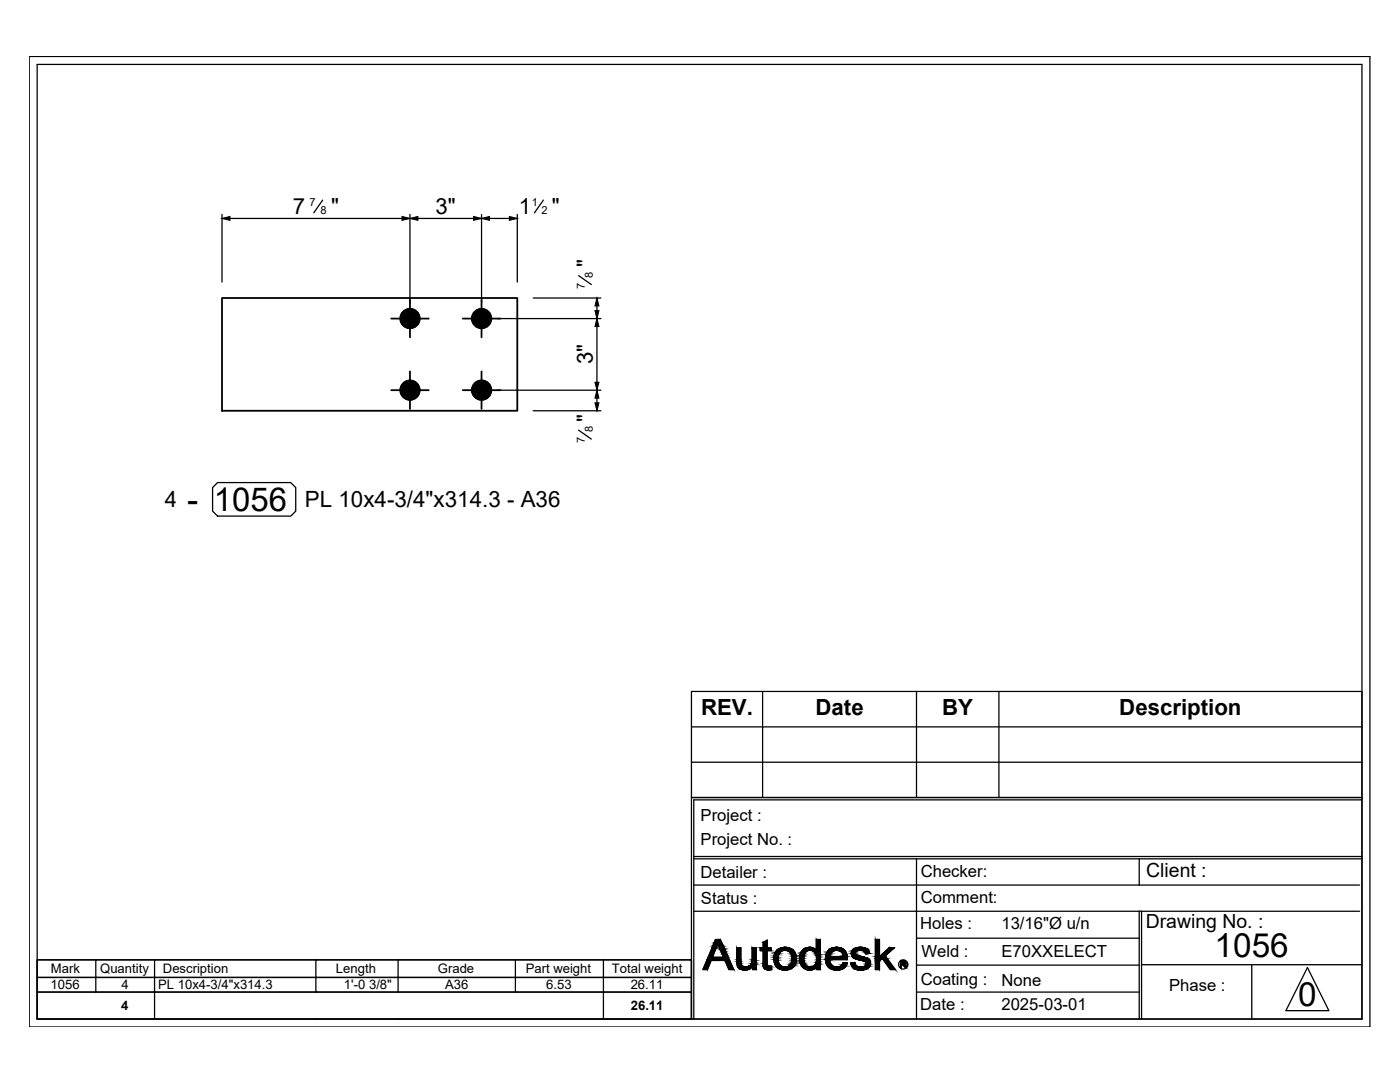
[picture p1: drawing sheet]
<svg xmlns="http://www.w3.org/2000/svg" width="279mm" height="216mm" viewBox="0 0 279 216" stroke-linecap="round" stroke-linejoin="round" font-family="sans-serif">
<g fill="none" stroke="#000" stroke-width=".36">
<path d="M44.3 59.5h58.9v22.5h-58.9zM81.8 59.8v7.5M96.1 59.8v7.5M78.1 77.9h7.5M78.1 63.6h7.5M81.8 74.1v7.5M92.4 77.9h7.5M92.4 63.6h7.5M96.1 74.1v7.5"/>
<circle cx="81.8" cy="63.6" r="1.94"/>
<circle cx="81.8" cy="77.8" r="1.94"/>
<circle cx="96.1" cy="77.8" r="1.94"/>
<circle cx="96.1" cy="63.6" r="1.94"/>
</g>
<g fill="#000" stroke="#000" stroke-width=".2">
<path d="M44.3 43.6l1.6-.4v.8zM81.8 43.6l1.6-.4v.8zM80.2 43.2l1.6 .4-1.6 .4zM96.1 43.6l1.6-.4v.8zM94.5 43.2l1.6 .4-1.6 .4zM101.6 43.2l1.6 .4-1.6 .4zM119.1 59.5l.4 1.6h-.8zM118.7 76.3h.8l-.4 1.6zM118.7 62h.8l-.4 1.6zM119.1 77.9l.4 1.5h-.8zM119.1 63.6l.4 1.6h-.8zM118.7 80.4h.8l-.4 1.6z"/>
<path d="M143.7 187.5l.1 .1h-.2zM147.3 193h.2zM148.6 193.6h.1zM152.3 192.9h.2zM152.3 188.1l.8-.5v.5zM153.3 193.5h.3zM153.7 192.8h.2zM155.1 193h.7zM156.5 189h.2zM157.1 189.6h1.2zM160.2 193h.7zM160.6 189.3h1.9z"/>
<path d="M162.3 192.8h.1zM165.3 193h1.7zM165.6 190.9h3.5v.1zM166.9 193.6h.3zM166.9 189h.1zM168.3 192.1h.3zM167.9 189.6h.6zM171.2 191.5h2.3zM171.7 193.6h.3zM171.8 193h1.6zM172.7 190.2h.9zM172.5 189.6h.8z"/>
<path d="M179.9 192.3h.8zM180.4 192.3h.3zM180.1 192.5h.3zM180.3 191.9h.4z"/>
<path d="M79.9 77.5v.4h1.9zM79.9 77.9h1.9l-1.9 .3zM79.9 78.2l.1 .4 1.8-.7z"/>
<path d="M79.9 63.2v.4h1.9zM79.9 63.6h1.9l-1.9 .4zM79.9 64l.1 .3 1.8-.7z"/>
<path d="M80 78.6l.2 .3 1.6-1zM80.2 78.9l1.6-1-1.4 1.3zM81.8 77.9l-1.4 1.3 .3 .3z"/>
<path d="M80 64.3l.2 .4 1.6-1.1zM80.2 64.7l1.6-1.1-1.4 1.3zM81.8 63.6l-1.4 1.3 .3 .3z"/>
<path d="M80.4 76.5l-.2 .3 1.6 1.1zM80.2 76.8l1.6 1.1-1.8-.8zM80 77.1l-.1 .4 1.9 .4z"/>
<path d="M80.4 62.2l-.2 .3 1.6 1.1zM80.2 62.5l1.6 1.1-1.8-.8zM80 62.8l-.1 .4 1.9 .4z"/>
<path d="M81.8 77.9l-1.1 1.6 .4 .1zM81.8 77.9l-.4 1.9-.3-.2zM81.8 77.9l-.4 1.9h.4z"/>
<path d="M81.8 63.6l-1.1 1.6 .4 .1zM81.8 63.6l-.4 1.9-.3-.2zM81.8 63.6l-.4 1.9h.4z"/>
<path d="M81.1 76.1l.7 1.8-.4-1.9zM80.7 76.2l.4-.1 .7 1.8zM80.4 76.5l1.4 1.4-1.1-1.7z"/>
<path d="M81.1 61.8l.7 1.8-.4-1.9zM80.7 62l.4-.2 .7 1.8zM80.4 62.2l1.4 1.4-1.1-1.6z"/>
<path d="M81.8 77.9v1.9h.4zM81.8 77.9l.8 1.7-.4 .2zM81.8 77.9l.8 1.7 .3-.1z"/>
<path d="M81.8 63.6v1.9h.4zM81.8 63.6l.8 1.7-.4 .2zM81.8 63.6l.8 1.7 .3-.1z"/>
<path d="M82.2 76l-.4 1.9 .8-1.8zM81.8 75.9l.4 .1-.4 1.9zM81.4 76l.4 1.9v-2z"/>
<path d="M82.2 61.7l-.4 1.9 .8-1.8zM81.8 61.6l.4 .1-.4 1.9zM81.4 61.7l.4 1.9v-2z"/>
<path d="M81.8 77.9l1.1 1.6 .3-.3zM81.8 77.9l1.6 1-.2 .3zM81.8 77.9l1.6 1 .2-.3z"/>
<path d="M81.8 63.6l1.1 1.6 .3-.3zM81.8 63.6l1.6 1.1-.2 .2zM81.8 63.6l1.6 1.1 .2-.4z"/>
<path d="M83.2 76.5l-1.4 1.4 1.6-1.1zM82.9 76.2l.3 .3-1.4 1.4zM82.6 76.1l-.8 1.8 1.1-1.7z"/>
<path d="M83.2 62.2l-1.4 1.4 1.6-1.1zM82.9 62l.3 .2-1.4 1.4zM82.6 61.8l-.8 1.8 1.1-1.6z"/>
<path d="M81.8 77.9l1.8 .7 .1-.4zM81.8 77.9h1.9v.3z"/>
<path d="M81.8 63.6l1.8 .7 .1-.3zM81.8 63.6h1.9v.4z"/>
<path d="M81.8 77.9h1.9v-.4zM81.8 77.9l1.8-.8 .1 .4zM81.8 77.9l1.8-.8-.2-.3z"/>
<path d="M81.8 63.6h1.9v-.4zM81.8 63.6l1.8-.8 .1 .4zM81.8 63.6l1.8-.8-.2-.3z"/>
<path d="M94.2 77.5v.4h1.9zM94.2 77.9h1.9l-1.9 .3zM94.2 78.2l.1 .4 1.8-.7z"/>
<path d="M94.2 63.2v.4h1.9zM94.2 63.6h1.9l-1.9 .4zM94.2 64l.1 .3 1.8-.7z"/>
<path d="M94.3 78.6l.2 .3 1.6-1zM94.5 78.9l1.6-1-1.4 1.3zM96.1 77.9l-1.4 1.3 .3 .3z"/>
<path d="M94.3 64.3l.2 .4 1.6-1.1zM94.5 64.7l1.6-1.1-1.4 1.3zM96.1 63.6l-1.4 1.3 .3 .3z"/>
<path d="M94.7 76.5l-.2 .3 1.6 1.1zM94.5 76.8l1.6 1.1-1.8-.8zM94.3 77.1l-.1 .4 1.9 .4z"/>
<path d="M94.7 62.2l-.2 .3 1.6 1.1zM94.5 62.5l1.6 1.1-1.8-.8zM94.3 62.8l-.1 .4 1.9 .4z"/>
<path d="M96.1 77.9l-1.1 1.6 .4 .1zM96.1 77.9l-.4 1.9-.3-.2zM96.1 77.9l-.4 1.9h.4z"/>
<path d="M96.1 63.6l-1.1 1.6 .4 .1zM96.1 63.6l-.4 1.9-.3-.2zM96.1 63.6l-.4 1.9h.4z"/>
<path d="M95.4 76.1l.7 1.8-.4-1.9zM95 76.2l.4-.1 .7 1.8zM94.7 76.5l1.4 1.4-1.1-1.7z"/>
<path d="M95.4 61.8l.7 1.8-.4-1.9zM95 62l.4-.2 .7 1.8zM94.7 62.2l1.4 1.4-1.1-1.6z"/>
<path d="M96.1 77.9v1.9h.4zM96.1 77.9l.7 1.7-.3 .2zM96.1 77.9l.7 1.7 .4-.1z"/>
<path d="M96.1 63.6v1.9h.4zM96.1 63.6l.7 1.7-.3 .2zM96.1 63.6l.7 1.7 .4-.1z"/>
<path d="M96.5 76l-.4 1.9 .7-1.8zM96.1 75.9l.4 .1-.4 1.9zM95.7 76l.4 1.9v-2z"/>
<path d="M96.5 61.7l-.4 1.9 .7-1.8zM96.1 61.6l.4 .1-.4 1.9zM95.7 61.7l.4 1.9v-2z"/>
<path d="M96.1 77.9l1.1 1.6 .3-.3zM96.1 77.9l1.6 1-.2 .3zM96.1 77.9l1.6 1 .2-.3z"/>
<path d="M96.1 63.6l1.1 1.6 .3-.3zM96.1 63.6l1.6 1.1-.2 .2zM96.1 63.6l1.6 1.1 .2-.4z"/>
<path d="M97.5 76.5l-1.4 1.4 1.6-1.1zM97.2 76.2l.3 .3-1.4 1.4zM96.8 76.1l-.7 1.8 1.1-1.7z"/>
<path d="M97.5 62.2l-1.4 1.4 1.6-1.1zM97.2 62l.3 .2-1.4 1.4zM96.8 61.8l-.7 1.8 1.1-1.6z"/>
<path d="M96.1 77.9l1.8 .7 .1-.4zM96.1 77.9h1.9v.3z"/>
<path d="M96.1 63.6l1.8 .7 .1-.3zM96.1 63.6h1.9v.4z"/>
<path d="M96.1 77.9h1.9v-.4zM96.1 77.9l1.8-.8 .1 .4zM96.1 77.9l1.8-.8-.2-.3z"/>
<path d="M96.1 63.6h1.9v-.4zM96.1 63.6l1.8-.8 .1 .4zM96.1 63.6l1.8-.8-.2-.3z"/>
<path d="M141 191.7l.2 1.8 .7-1.8zM141 191.7l.2 1.8h-.9z"/>
<path d="M141.3 191l3.4 .7-2.5-.7zM141.3 191l3.4 .7h-3.7z"/>
<path d="M142.1 189.2l.1 1.8 .7-1.8zM142.1 189.2l.1 1.8h-.9z"/>
<path d="M142.2 189l.7 .2 .1-.2zM142.2 189l.7 .2h-.8z"/>
<path d="M142.3 188.7l.7 .3 .1-.3zM142.3 188.7l.7 .3h-.8z"/>
<path d="M142.4 188.4l.7 .3 .1-.3zM142.4 188.4l.7 .3h-.8z"/>
<path d="M142.5 188.1l.7 .3v-.3zM142.5 188.1l.7 .3h-.8z"/>
<path d="M142.8 187.6l.5 .5 .3-.5zM142.8 187.6l.5 .5h-.8z"/>
<path d="M142.8 187.5l.8 .1 .1-.1zM142.8 187.5l.8 .1h-.8z"/>
<path d="M143.6 187.6l.4 .5-.2-.5zM143.6 187.6l.4 .5h-.7z"/>
<path d="M143.3 188.1l.8 .1-.1-.1zM143.3 188.1l.8 .1h-.8z"/>
<path d="M143.3 188.2l.9 .4-.1-.4zM143.3 188.2l.9 .4h-.8z"/>
<path d="M143.4 188.6l.9 .2-.1-.2zM143.4 188.6l.9 .2h-.8z"/>
<path d="M143.5 188.8l.9 .1zM143.5 188.8l.9 .1z"/>
<path d="M143.5 188.9l.9 .1v-.1zM143.5 188.9l.9 .1h-.8z"/>
<path d="M143.6 189l.9 .2-.1-.2zM143.6 189l.9 .2h-.8z"/>
<path d="M143.7 189.2l.9 .3-.1-.3zM143.7 189.2l.9 .3h-.8z"/>
<path d="M143.8 189.5l1 .3-.2-.3zM143.8 189.5l1 .3h-.9z"/>
<path d="M143.9 189.8l1 .3-.1-.3zM143.9 189.8l1 .3h-.9z"/>
<path d="M144 190.1l1.1 .4-.2-.4zM144 190.1l1.1 .4h-.9z"/>
<path d="M144.2 190.5l1.1 .5-.2-.5zM144.2 190.5l1.1 .5h-.9z"/>
<path d="M142.2 191l3.4 .7-.3-.7zM142.2 191l3.4 .7h-.9z"/>
<path d="M144.7 191.7l1.7 1.8-.8-1.8zM144.7 191.7l1.7 1.8h-.9z"/>
<path d="M147 191.9h.9zM147 191.9h.9z"/>
<path d="M147 189.1l.9 2.4v-2.4zM147 189.1l.9 2.4h-.9z"/>
<path d="M147 191.5l.9 .3v-.3zM147 191.5l.9 .3h-.9z"/>
<path d="M147 191.8l.9 .1zM147 191.8l.9 .1z"/>
<path d="M147 191.9l.9 .3v-.3zM147 191.9l.9 .3h-.8z"/>
<path d="M147.1 192.2h.8zM147.1 192.2h.8z"/>
<path d="M147.1 192.2l.8 .2v-.2zM147.1 192.2l.8 .2h-.8z"/>
<path d="M147.1 192.4l.9 .1-.1-.1zM147.1 192.4l.9 .1h-.9z"/>
<path d="M147.1 192.5l.9 .1v-.1zM147.1 192.5l.9 .1h-.9z"/>
<path d="M147.1 192.6l1.1 .2-.2-.2zM147.1 192.6l1.1 .2h-1z"/>
<path d="M147.2 192.8h1zM147.2 192.8h1z"/>
<path d="M147.2 192.8l1.3 .1-.3-.1zM147.2 192.8l1.3 .1h-1.3z"/>
<path d="M147.2 192.9h1.6zM147.2 192.9h1.6z"/>
<path d="M147.3 192.9h1.5zM147.3 192.9h1.5z"/>
<path d="M147.3 192.9h1.5zM147.3 192.9l.2 .1z"/>
<path d="M148.5 193.6h.4zM148.5 193.6h.2z"/>
<path d="M148.3 193.5h.7zM148.3 193.5l.6 .1z"/>
<path d="M148.2 193.5h1zM148.2 193.5h.8z"/>
<path d="M148 193.5h1.3zM148 193.5h1.2z"/>
<path d="M149.4 192.8h.3zM149.4 192.8h.3z"/>
<path d="M147.9 193.4h1.6zM147.9 193.4l1.4 .1z"/>
<path d="M147.8 193.4h1.7zM147.8 193.4h1.7z"/>
<path d="M147.6 193.3l1.9 .1 .2-.1zM147.6 193.3l1.9 .1z"/>
<path d="M149.4 192.8h.4zM149.4 192.8h.4z"/>
<path d="M149.4 192.8h.7zM149.3 192.8h.8z"/>
<path d="M147.5 193.2h2.3zM147.5 193.2l2.2 .1z"/>
<path d="M147.4 193.1l2.4 .1 .2-.1zM147.4 193.1l2.4 .1h-2.3z"/>
<path d="M147.5 193h2.6zM147.3 193h2.8z"/>
<path d="M147.3 193l2.7 .1 .1-.1zM147.3 193l2.7 .1h-2.6z"/>
<path d="M148.9 192.9h1.2zM148.8 192.9h1.3z"/>
<path d="M148.8 192.9h1.3zM147.5 193h2.6z"/>
<path d="M149.1 192.9h1zM148.9 192.9h1.2z"/>
<path d="M149.3 192.8h.9zM149.1 192.9h1z"/>
<path d="M149.3 192.8h.9zM149.3 192.8h.9z"/>
<path d="M150.1 189.1l.8 2.3v-2.3zM150.1 189.1l.8 2.3h-.8z"/>
<path d="M150.1 191.4l.8 .2v-.2zM150.1 191.4l.8 .2h-.8z"/>
<path d="M150.1 191.6l.8 .4v-.4zM150.1 191.6l.8 .4h-.8z"/>
<path d="M150.1 192l.8 .3v-.3zM150.1 192l.8 .3h-.9z"/>
<path d="M150 192.3l.9 .2v-.2zM150 192.3l.9 .2h-1z"/>
<path d="M149.9 192.5l1 .1v-.1zM149.9 192.5l1 .1h-1.2z"/>
<path d="M149.7 192.6l1.2 .2v-.2zM149.4 192.8l.3-.2 1.2 .2z"/>
<path d="M149.4 192.8h1.5zM149.4 192.8h1.5z"/>
<path d="M149.7 192.8h1.2zM149.7 192.8h1.2z"/>
<path d="M149.8 192.8h1.1zM149.8 192.8h1.1z"/>
<path d="M150.1 192.8h.8zM150.1 192.8h.8z"/>
<path d="M150.2 192.8l.7 .7v-.7zM150.2 192.8l.7 .7h-.7z"/>
<path d="M152.3 188.1l.8 1v-1zM152.3 188.1l.8 1h-.8z"/>
<path d="M152.3 189.7l.8 2.5v-2.5zM152.3 189.7l.8 2.5h-.8z"/>
<path d="M152.3 192.2h.8zM152.3 192.2h.8z"/>
<path d="M152.3 192.2l.8 .1v-.1zM152.3 192.2l.8 .1h-.8z"/>
<path d="M152.3 192.3l.8 .3v-.3zM152.3 192.3l.8 .3h-.8z"/>
<path d="M152.3 192.6l.9 .1zM152.3 192.6l.9 .1z"/>
<path d="M152.3 192.7h.9zM152.3 192.7h.9z"/>
<path d="M152.3 192.7l1.1 .1zM152.3 192.7l1.1 .1h-1.1z"/>
<path d="M152.3 192.8h1.2zM152.3 192.8h1.2z"/>
<path d="M152.3 192.8h1.3zM152.3 192.8h1.3z"/>
<path d="M152.3 192.8h1.3zM152.3 192.8l.2 .1z"/>
<path d="M153.2 193.5h.5zM153.2 193.5h.4z"/>
<path d="M153 193.5h.8zM153 193.5h.7z"/>
<path d="M151.7 189.1l2.2 .6v-.6zM151.7 189.1l2.2 .6h-2.2z"/>
<path d="M153.7 192.8h.2zM153.6 192.8h.3z"/>
<path d="M153.6 192.8l.3 .1zM152.5 192.9h1.4z"/>
<path d="M152.5 192.9h1.5zM152.4 192.9h1.6z"/>
<path d="M152.4 192.9l1.6 .2v-.2zM152.4 192.9l1.6 .2h-1.6z"/>
<path d="M152.4 193.1l1.6 .2v-.2zM152.4 193.1l1.6 .2h-1.3z"/>
<path d="M152.7 193.3l1.3 .1zM152.7 193.3l1.3 .1z"/>
<path d="M152.8 193.4l1.2 .1zM152.8 193.4l1.2 .1z"/>
<path d="M152.9 193.5h1.1zM152.9 193.5h.9z"/>
<path d="M154.4 191.1l.9 .2v-.2zM154.4 191.1l.9 .2h-.9z"/>
<path d="M154.4 191.3l.9 .2v-.2zM154.4 191.3l.9 .2h-.9z"/>
<path d="M154.5 191l.8 .1v-.1zM154.5 191l.8 .1h-.9z"/>
<path d="M154.4 191.5l.9 .2v-.2zM154.4 191.5l.9 .2h-.8z"/>
<path d="M154.5 191.7l.8 .1v-.1zM154.5 191.7l.8 .1h-.8z"/>
<path d="M154.5 190.8l.8 .2v-.2zM154.5 190.8l.8 .2h-.8z"/>
<path d="M154.5 191.8l.8 .1v-.1zM154.5 191.8l.8 .1h-.8z"/>
<path d="M154.5 190.6l.8 .2v-.2zM154.5 190.6l.8 .2h-.8z"/>
<path d="M154.5 191.9l.9 .2-.1-.2zM154.5 191.9l.9 .2h-.9z"/>
<path d="M154.5 190.5l.8 .1 .1-.1zM154.5 190.5l.8 .1h-.8z"/>
<path d="M154.5 192.1l.9 .1v-.1zM154.5 192.1l.9 .1h-.8z"/>
<path d="M154.6 192.2l1 .2-.2-.2zM154.6 192.2l1 .2h-1z"/>
<path d="M154.6 190.3l.8 .2 .1-.2zM154.6 190.3l.8 .2h-.9z"/>
<path d="M154.6 190.3h.9zM154.6 190.3h.9z"/>
<path d="M154.6 192.4h1zM154.6 192.4h1z"/>
<path d="M154.7 192.4l1 .1zM154.7 192.4l1 .1z"/>
<path d="M154.7 190.1l.8 .2 .1-.2zM154.7 190.1l.8 .2h-.9z"/>
<path d="M154.7 190h1zM154.7 190l.9 .1z"/>
<path d="M154.7 192.5l1.1 .1zM154.7 192.5l1.1 .1z"/>
<path d="M154.8 192.6l1.1 .2-.1-.2zM154.8 192.6l1.1 .2h-1.1z"/>
<path d="M154.8 189.9l.9 .1 .1-.1zM154.8 189.9l.9 .1h-1z"/>
<path d="M154.8 189.9h1.1zM154.8 189.9h1z"/>
<path d="M154.8 192.8h1.3zM154.8 192.8h1.3z"/>
<path d="M154.9 189.8h1.2zM154.8 189.9h1.1z"/>
<path d="M154.9 192.8l1.3 .1zM154.9 192.8l1.3 .1z"/>
<path d="M154.9 192.9l1.6 .1zM154.9 192.9l1.6 .1z"/>
<path d="M155 189.7h1.3zM155 189.7h1.4z"/>
<path d="M155 189.7l1.1 .1 .2-.1zM155 189.7l1.1 .1h-1.2z"/>
<path d="M155.1 193h1.5zM155.1 193h.7z"/>
<path d="M155 193h1.6zM155 193h1.6z"/>
<path d="M155 189.6h1.6zM155 189.6h1.7z"/>
<path d="M155 189.6h1.6zM155 189.6l1.4 .1z"/>
<path d="M155 193h1.7zM155 193h1.7z"/>
<path d="M155 193h1.7zM155 193h1.6z"/>
<path d="M156.5 189h.5zM156.4 189h.6z"/>
<path d="M156.3 193.6h.7zM156.3 193.6h.5z"/>
<path d="M156.4 189l.7 .1zM156.2 189.1h.9z"/>
<path d="M155.1 189.6h2zM155.1 189.6h1.6z"/>
<path d="M156.3 193.5h.8zM156.3 193.5l.7 .1z"/>
<path d="M156.2 189.1h1.1zM156 189.1h1.3z"/>
<path d="M156 193.5h1.3zM156 193.5h1.1z"/>
<path d="M156 189.1h1.5zM155.9 189.1h1.6z"/>
<path d="M156 193.5h1.4zM156 193.5h1.3z"/>
<path d="M155.9 189.1l1.7 .1zM155.7 189.2h1.9z"/>
<path d="M155.7 193.4h1.9zM155.7 193.4l1.7 .1z"/>
<path d="M155.7 189.2l2 .1zM155.6 189.3h2.1z"/>
<path d="M155.7 193.4h2zM155.7 193.4h1.9z"/>
<path d="M155.6 189.3h2.3zM155.5 189.3h2.4z"/>
<path d="M155.5 193.3l2.2 .1 .2-.1zM155.5 193.3l2.2 .1z"/>
<path d="M155.5 189.3l2.5 .1zM155.3 189.4h2.7z"/>
<path d="M155.4 193.2h2.6zM155.4 193.2l2.5 .1z"/>
<path d="M155.3 189.4l2.9 .1zM155.2 189.5h3z"/>
<path d="M155.2 193.1l2.8 .1 .1-.1zM155.2 193.1l2.8 .1h-2.6z"/>
<path d="M155.2 189.5l3.1 .1-.1-.1zM155.1 189.6l.1-.1 3.1 .1z"/>
<path d="M155.1 193h3.1zM155.1 193l3 .1z"/>
<path d="M155.1 193h3.1zM155.1 193h3.1z"/>
<path d="M155.8 193h2.5zM155.1 193h3.1z"/>
<path d="M155.1 189.6h3.2zM155.1 189.6h3.2z"/>
<path d="M155.1 189.6h3.2zM155.1 189.6h2z"/>
<path d="M157.1 189.6h1.2zM156.7 189.6h1.6z"/>
<path d="M156.7 189.6h1.6zM156.7 189.6h1.6z"/>
<path d="M156.7 189.6h1.6zM156.7 189.6h1.6z"/>
<path d="M156.9 189.6l1.5 .1zM156.9 189.6l1.5 .1z"/>
<path d="M156.7 193h1.6zM156.7 193h1.6z"/>
<path d="M156.7 193h1.6zM156.6 193h1.7z"/>
<path d="M156.6 193h1.7zM155.8 193h2.5z"/>
<path d="M157 192.9h1.4zM156.7 193h1.6z"/>
<path d="M157.2 189.7l1.3 .1zM157.2 189.7l1.3 .1z"/>
<path d="M157.1 192.9h1.3zM157 192.9h1.4z"/>
<path d="M157.3 192.8h1.1zM157.1 192.9h1.3z"/>
<path d="M157.3 189.8l1.2 .1zM157.3 189.8l1.2 .1z"/>
<path d="M157.4 189.9l1.2 .1-.1-.1zM157.4 189.9l1.2 .1h-.9z"/>
<path d="M157.5 192.7l.9 .1 .1-.1zM157.3 192.8l.2-.1 .9 .1z"/>
<path d="M157.6 192.7h1zM157.5 192.7h1z"/>
<path d="M157.7 190h.9zM157.7 190h.9z"/>
<path d="M157.7 190l1 .1zM157.7 190l1 .1z"/>
<path d="M157.8 190.1l1 .2-.1-.2zM157.8 190.1l1 .2h-1z"/>
<path d="M157.7 192.5h1zM157.7 192.5h1z"/>
<path d="M157.7 192.5l.9 .2 .1-.2zM157.7 192.5l.9 .2h-1z"/>
<path d="M157.8 190.3l1 .1zM157.8 190.3l1 .1z"/>
<path d="M157.9 192.3l.8 .2 .1-.2zM157.9 192.3l.8 .2h-1z"/>
<path d="M157.9 190.4l.9 .2v-.2zM157.9 190.4l.9 .2h-.8z"/>
<path d="M157.9 192.2h.9zM157.9 192.2l.9 .1z"/>
<path d="M158 190.6h.8zM158 190.6h.8z"/>
<path d="M158 190.6l.9 .3-.1-.3zM158 190.6l.9 .3h-.8z"/>
<path d="M158 192l.8 .2v-.2zM158 192l.8 .2h-.9z"/>
<path d="M158 191.9h.9zM158 191.9l.8 .1z"/>
<path d="M158.1 191.7l.8 .2v-.2zM158.1 191.7l.8 .2h-.9z"/>
<path d="M158.1 190.9h.8zM158.1 190.9h.8z"/>
<path d="M158.1 190.9l.8 .3v-.3zM158.1 190.9l.8 .3h-.8z"/>
<path d="M158.1 191.3l.8 .1v-.1zM158.1 191.3l.8 .1h-.8z"/>
<path d="M158.1 191.4l.8 .2v-.2zM158.1 191.4l.8 .2h-.8z"/>
<path d="M158.1 191.6l.8 .1v-.1zM158.1 191.6l.8 .1h-.8z"/>
<path d="M158.1 191.2h.8zM158.1 191.2h.8z"/>
<path d="M158.1 191.2h.8zM158.1 191.2l.8 .1z"/>
<path d="M159.6 191.6h.8zM159.6 191.6h.8z"/>
<path d="M159.6 191.9h.9zM159.6 191.9h.9z"/>
<path d="M159.6 191.2l.8 .1zM159.6 191.2l.8 .1z"/>
<path d="M159.6 191.3l.8 .3v-.3zM159.6 191.3l.8 .3h-.8z"/>
<path d="M159.6 190.9l.8 .1v-.1zM159.6 190.9l.8 .1h-.8z"/>
<path d="M159.6 191l.8 .2v-.2zM159.6 191l.8 .2h-.8z"/>
<path d="M159.6 191.6l.9 .3-.1-.3zM159.6 191.6l.9 .3h-.9z"/>
<path d="M159.6 190.7l.8 .2 .1-.2zM159.6 190.7l.8 .2h-.8z"/>
<path d="M159.6 191.9l1 .3-.1-.3zM159.6 191.9l1 .3h-.9z"/>
<path d="M159.6 190.6h.9zM159.6 190.6l.9 .1z"/>
<path d="M159.7 192.2h.9zM159.7 192.2h.9z"/>
<path d="M159.7 190.4l.8 .2 .1-.2zM159.7 190.4l.8 .2h-.9z"/>
<path d="M159.7 192.2l1 .3-.1-.3zM159.7 192.2l1 .3h-.9z"/>
<path d="M159.7 190.3h.9zM159.7 190.3l.9 .1z"/>
<path d="M159.8 190.1h.9zM159.8 190.1h.9z"/>
<path d="M159.8 190.1l.8 .2 .1-.2zM159.8 190.1l.8 .2h-.9z"/>
<path d="M159.8 192.5h.9zM159.8 192.5h.9z"/>
<path d="M159.8 192.5l1.1 .2-.2-.2zM159.8 192.5l1.1 .2h-.9z"/>
<path d="M159.9 190l.8 .1 .1-.1zM159.9 190l.8 .1h-.9z"/>
<path d="M160 192.7h1zM160 192.7h1z"/>
<path d="M159.9 189.9l.9 .1 .2-.1zM159.9 189.9l.9 .1h-.9z"/>
<path d="M160 192.7l1.1 .1zM160 192.7l1.1 .1z"/>
<path d="M160 189.8h1.1zM160 189.8l1 .1h-1.1z"/>
<path d="M160 192.8l1.4 .1-.3-.1zM160 192.8l1.4 .1h-1.3z"/>
<path d="M160.1 189.7l1 .1 .2-.1zM160.1 189.7l1 .1h-1.1z"/>
<path d="M160.1 192.9h1.4zM160.1 192.9h1.4z"/>
<path d="M160.2 192.9l1.5 .1zM160.2 192.9l1.5 .1z"/>
<path d="M160.1 189.6h1.5zM160.1 189.6l1.2 .1z"/>
<path d="M161.5 189h.4zM161.3 189h.6z"/>
<path d="M160.1 189.6h1.5zM160.1 189.6h1.6z"/>
<path d="M160.1 189.6h1.5zM160.1 189.6h1.5z"/>
<path d="M161.3 193.6h.3zM161.3 193.6h.6z"/>
<path d="M160.2 193h1.5zM160.2 193h.7z"/>
<path d="M161.3 189l.7 .1zM161.2 189.1h.8z"/>
<path d="M161.2 189.1h1zM160.9 189.1h1.3z"/>
<path d="M161.3 193.5h.7zM161.3 193.5l.6 .1z"/>
<path d="M161 193.5h1.2zM161 193.5h1z"/>
<path d="M160.9 189.1h1.3zM160.9 189.1h1.3z"/>
<path d="M160.9 189.1l1.6 .2-.3-.2zM160.6 189.3l.3-.2 1.6 .2zM160.6 189.3h1.9z"/>
<path d="M161 193.5h1.2zM161 193.5h1.2z"/>
<path d="M162.3 192.8h.1zM162.2 192.8h.2z"/>
<path d="M162.2 192.8h.3zM162.2 192.8h.3z"/>
<path d="M162.2 192.8h.3zM162.2 192.8h.3z"/>
<path d="M160.7 193.4l1.5 .1 .3-.1zM160.7 193.4l1.5 .1z"/>
<path d="M162.2 192.8l.3 .1zM162.2 192.8l.3 .1z"/>
<path d="M160.6 189.3l2.1 .1-.2-.1zM160.3 189.4l.3-.1 2.1 .1z"/>
<path d="M160.7 193.3h1.8zM160.7 193.3l1.8 .1z"/>
<path d="M162.2 192.9h.5zM162.2 192.9h.5z"/>
<path d="M162.2 192.9h.6zM162.1 192.9h.7z"/>
<path d="M160.5 193.2l2 .1 .2-.1zM160.5 193.2l2 .1h-1.8z"/>
<path d="M160.3 189.4h2.4zM160.3 189.4h2.4z"/>
<path d="M160.3 189.4l2.6 .2-.2-.2zM160.1 189.6l.2-.2 2.6 .2z"/>
<path d="M162.1 192.9h.7zM162.1 192.9h.7z"/>
<path d="M160.4 193.2h2.4zM160.4 193.2h2.3z"/>
<path d="M162.1 192.9h.7zM162.1 192.9h.7z"/>
<path d="M162.1 192.9h.8zM162.1 192.9h.8z"/>
<path d="M160.1 189.6h2.8zM160.1 189.6h1.6z"/>
<path d="M162.1 192.9h.9zM162.1 192.9h.9z"/>
<path d="M160.9 193h2zM160.2 193h2.7z"/>
<path d="M160.2 193l2.6 .2 .1-.2zM160.2 193l2.6 .2h-2.4z"/>
<path d="M161.7 193h1.2zM160.9 193h2z"/>
<path d="M162 192.9h.9zM161.7 193h1.2z"/>
<path d="M162.1 192.9h.8zM162 192.9h.9z"/>
<path d="M162.9 187.5l.8 2.1v-2.1zM162.9 187.5l.8 2.1h-.8z"/>
<path d="M162.9 189.6h.8zM161.7 189.6h2z"/>
<path d="M161.7 189.6h2zM161.7 189.6h2z"/>
<path d="M161.9 189.6l1.8 .1zM161.9 189.6l1.8 .1z"/>
<path d="M162.2 189.7l1.5 .2v-.2zM162.2 189.7l1.5 .2h-1.3z"/>
<path d="M162.4 189.9l1.3 .2v-.2zM162.4 189.9l1.3 .2h-1z"/>
<path d="M162.7 190.1l1 .1v-.1zM162.7 190.1l1 .1z"/>
<path d="M162.7 190.2l1 .2v-.2zM162.7 190.2l1 .2h-.9z"/>
<path d="M162.8 190.4l.9 .3v-.3zM162.8 190.4l.9 .3h-.8z"/>
<path d="M162.9 190.7l.8 .3v-.3zM162.9 190.7l.8 .3h-.7z"/>
<path d="M163 191l.7 .4v-.4zM163 191l.7 .4h-.7z"/>
<path d="M163 191.4l.7 .1v-.1zM163 191.4l.7 .1h-.7z"/>
<path d="M163 191.5l.7 .3v-.3zM163 191.5l.7 .3h-.8z"/>
<path d="M162.9 191.8l.8 .3v-.3zM162.9 191.8l.8 .3h-.8z"/>
<path d="M162.9 192.1l.8 .3v-.3zM162.9 192.1l.8 .3h-.9z"/>
<path d="M162.8 192.4l.9 .2v-.2zM162.8 192.4l.9 .2h-1.1z"/>
<path d="M162.6 192.6h1.1zM162.6 192.6h1.1z"/>
<path d="M162.5 192.6l1.2 .2v-.2zM162.3 192.8l.2-.2 1.2 .2z"/>
<path d="M162.3 192.8h1.4zM162.3 192.8h1.4z"/>
<path d="M162.4 192.8h1.3zM162.4 192.8h1.3z"/>
<path d="M162.4 192.8h1.3zM162.4 192.8h1.3z"/>
<path d="M162.5 192.8h1.2zM162.5 192.8h1.2z"/>
<path d="M162.5 192.8l1.2 .1zM162.5 192.8l1.2 .1z"/>
<path d="M162.5 192.9h1.2zM162.5 192.9h1.2z"/>
<path d="M162.7 192.9h1zM162.7 192.9h1z"/>
<path d="M162.8 192.9h.9zM162.8 192.9h.9z"/>
<path d="M162.8 192.9h.9zM162.8 192.9h.9z"/>
<path d="M162.8 192.9h.9zM162.8 192.9h.9z"/>
<path d="M162.9 192.9h.8zM162.9 192.9h.8z"/>
<path d="M163 192.9l.7 .6v-.6zM163 192.9l.7 .6h-.7z"/>
<path d="M165.3 189.7h1.3zM165.3 189.7h1.3z"/>
<path d="M164.7 191.5l.9 .2v-.2zM164.7 191.5l.9 .2h-.9z"/>
<path d="M164.7 191.7l.9 .1v-.1zM164.7 191.7l.9 .1h-.8z"/>
<path d="M165.6 190.9l3.5 .1zM168.2 191h.9z"/>
<path d="M164.8 190.9l3.4 .1zM164.8 190.9l3.4 .1h-3.5z"/>
<path d="M164.8 191.8l.9 .2-.1-.2zM164.8 191.8l.9 .2h-.9z"/>
<path d="M164.8 190.7l.8 .2v-.2zM164.8 190.7l.8 .2h-.8z"/>
<path d="M164.8 190.7h.8zM164.8 190.7h.8z"/>
<path d="M164.8 192l.9 .1v-.1zM164.8 192l.9 .1h-.9z"/>
<path d="M164.8 192.1l1 .2-.1-.2zM164.8 192.1l1 .2h-.9z"/>
<path d="M164.9 190.5l.7 .2 .1-.2zM164.9 190.5l.7 .2h-.8z"/>
<path d="M164.9 190.4h.8zM164.9 190.4l.8 .1z"/>
<path d="M164.9 192.3h.9zM164.9 192.3h.9z"/>
<path d="M165 190.2l.7 .2 .1-.2zM165 190.2l.7 .2h-.8z"/>
<path d="M164.9 192.3l1.1 .2-.2-.2zM164.9 192.3l1.1 .2h-1z"/>
<path d="M165 190.1h.9zM165 190.1l.8 .1z"/>
<path d="M165 192.5l1 .1zM165 192.5l1 .1z"/>
<path d="M165 192.6h1zM165 192.6h1z"/>
<path d="M165.1 190l.8 .1 .1-.1zM165.1 190l.8 .1h-.9z"/>
<path d="M165 192.6l1.2 .2-.2-.2zM165 192.6l1.2 .2h-1.1z"/>
<path d="M165.1 189.9h1zM165.1 189.9l.9 .1z"/>
<path d="M165.1 189.9h1zM165.1 189.9h1z"/>
<path d="M165.1 192.8h1.2zM165.1 192.8h1.2z"/>
<path d="M165.2 192.8l1.3 .1-.2-.1zM165.2 192.8l1.3 .1h-1.2z"/>
<path d="M165.2 189.8l.9 .1 .2-.1zM165.2 189.8l.9 .1h-1z"/>
<path d="M165.3 192.9l1.5 .1zM165.3 192.9l1.5 .1z"/>
<path d="M165.3 189.7h1.3zM165.3 189.7l1 .1h-1.1z"/>
<path d="M165.3 189.7h1.3zM165.3 189.7h1.3z"/>
<path d="M165.3 189.6h1.6zM165.3 189.6l1.3 .1z"/>
<path d="M165.3 193h1.6zM165.3 193h1.6z"/>
<path d="M165.3 193h1.7zM165.3 193h1.7z"/>
<path d="M165.4 189.6h1.6zM165.3 189.6h1.6z"/>
<path d="M166.9 189h.3zM166.7 189h.5z"/>
<path d="M165.4 189.6h1.7zM165.4 189.6h1.6z"/>
<path d="M166.7 189h.6zM166.6 189h.7z"/>
<path d="M166.6 189l.9 .1zM166.4 189.1h1.1z"/>
<path d="M166.7 193.6h.6zM166.7 193.6h.5z"/>
<path d="M166.5 193.5h1zM166.5 193.5l.8 .1z"/>
<path d="M166.4 189.1h1.2zM166.3 189.1h1.3z"/>
<path d="M166.3 189.1l1.5 .1zM166 189.2h1.8z"/>
<path d="M165.4 189.6h2.3zM165.4 189.6h1.7z"/>
<path d="M166.3 193.5h1.4zM166.3 193.5h1.2z"/>
<path d="M166 189.2h1.9zM166 189.2h1.9z"/>
<path d="M166.2 193.5h1.6zM166.2 193.5h1.5z"/>
<path d="M166 189.2h2zM165.9 189.2h2.1z"/>
<path d="M165.4 189.6h2.5zM165.4 189.6h2.3z"/>
<path d="M166 193.4h1.9zM166 193.4l1.8 .1z"/>
<path d="M165.9 189.2l2.2 .1zM165.8 189.3h2.3z"/>
<path d="M165.8 189.3l2.4 .1zM165.7 189.4h2.5z"/>
<path d="M165.9 193.3h2.2zM165.9 193.3l2 .1z"/>
<path d="M165.8 193.3h2.4zM165.8 193.3h2.3z"/>
<path d="M165.7 189.4l2.6 .1zM165.5 189.5h2.8z"/>
<path d="M164.7 191h4.4zM164.7 191h4.4zM164.7 191h4.4zM164.7 191h4.4z"/>
<path d="M165.5 189.5l3 .1-.2-.1zM165.5 189.5l3 .1h-3.1z"/>
<path d="M165.6 193.2h2.8zM165.6 193.2l2.6 .1z"/>
<path d="M165.6 193.2h2.8zM165.6 193.2h2.8z"/>
<path d="M165.4 189.6h3.1zM165.4 189.6h2.5z"/>
<path d="M165.5 193.1h3zM165.5 193.1l2.9 .1z"/>
<path d="M167.9 189.6h.6zM167.7 189.6h.8z"/>
<path d="M167.7 189.6h.8zM167.1 189.6h1.4z"/>
<path d="M167.1 189.6h1.4zM167 189.6h1.5z"/>
<path d="M167 189.6h1.5zM167 189.6h1.5z"/>
<path d="M167 189.6l1.6 .1zM167 189.6l1.6 .1z"/>
<path d="M167.3 189.7l1.3 .1zM167.3 189.7l1.3 .1z"/>
<path d="M168.3 192.1l.8 .1zM168.3 192.1l.8 .1z"/>
<path d="M167.6 189.8h1.1zM167.6 189.8h1.1z"/>
<path d="M167.1 193h1.5zM167 193h1.6z"/>
<path d="M167 193h1.6zM165.3 193h3.3z"/>
<path d="M165.3 193l3.2 .1 .1-.1zM165.3 193l3.2 .1h-3z"/>
<path d="M167.1 193h1.6zM167.1 193h1.5z"/>
<path d="M167.6 189.8l1.2 .1zM167.6 189.8l1.2 .1z"/>
<path d="M167.4 192.9h1.3zM167.1 193h1.6z"/>
<path d="M167.6 192.8h1.1zM167.4 192.9h1.3z"/>
<path d="M167.9 189.9h.9zM167.9 189.9h.9z"/>
<path d="M167.9 189.9l1 .1zM167.9 189.9l1 .1z"/>
<path d="M167.8 192.7l.9 .1 .1-.1zM167.6 192.8l.2-.1 .9 .1z"/>
<path d="M168 190l.9 .1v-.1zM168 190l.9 .1z"/>
<path d="M167.8 192.7h1.1zM167.8 192.7h1z"/>
<path d="M168.1 190.1l.8 .2v-.2zM168.1 190.1l.8 .2z"/>
<path d="M168.1 190.3l.9 .1-.1-.1zM168.1 190.3l.9 .1h-.8z"/>
<path d="M168 192.5l.9 .2v-.2zM168 192.5l.9 .2h-1.1z"/>
<path d="M168 192.5h1zM168 192.5h.9z"/>
<path d="M168.2 190.4l.8 .1v-.1zM168.2 190.4l.8 .1h-.8z"/>
<path d="M168.2 190.5l.9 .2-.1-.2zM168.2 190.5l.9 .2h-.8z"/>
<path d="M168.2 192.3l.8 .2v-.2zM168.2 192.3l.8 .2h-1z"/>
<path d="M168.3 190.7l.8 .2v-.2zM168.3 190.7l.8 .2h-.8z"/>
<path d="M164.7 191l4.4 .3v-.3zM164.7 191l4.4 .3h-4.4z"/>
<path d="M168.2 192.2l.8 .1 .1-.1zM168.2 192.2l.8 .1h-.8z"/>
<path d="M164.7 191.3l4.4 .1zM164.7 191.3l4.4 .1z"/>
<path d="M164.7 191.4l4.4 .1v-.1zM164.7 191.4l4.4 .1h-4.4z"/>
<path d="M170.5 192.1l.1 .1zM169.8 192.2l.7-.1 .1 .1z"/>
<path d="M169.8 192.2h.8zM169.8 192.2h.8z"/>
<path d="M169.8 192.2l.9 .2-.1-.2zM169.8 192.2l.9 .2h-.9z"/>
<path d="M169.8 192.4l1 .1-.1-.1zM169.8 192.4l1 .1h-.9z"/>
<path d="M169.9 190.2l.8 .1zM169.9 190.2l.8 .1z"/>
<path d="M169.9 190.3l.9 .2-.1-.2zM169.9 190.3l.9 .2h-.9z"/>
<path d="M170 190h.7zM169.9 190h.8z"/>
<path d="M169.9 190l.8 .2v-.2zM169.9 190l.8 .2h-.8z"/>
<path d="M169.9 190.5h1zM169.9 190.5h1z"/>
<path d="M169.9 192.5l.9 .1zM169.9 192.5l.9 .1z"/>
<path d="M169.9 192.6l1 .1-.1-.1zM169.9 192.6l1 .1h-.9z"/>
<path d="M169.9 190.5h1zM169.9 190.5h1z"/>
<path d="M170 190.5l1.1 .1zM170 190.5l1.1 .1z"/>
<path d="M170 192.7l1.1 .1zM170 192.7l1.1 .1z"/>
<path d="M170 189.8l.7 .2 .3-.2zM170 189.8l.7 .2h-.7z"/>
<path d="M170.1 189.7h1zM170.1 189.7h1z"/>
<path d="M170.1 189.7h1zM170.1 189.7l.9 .1z"/>
<path d="M170 192.8l1.2 .1zM170 192.8l1.2 .1z"/>
<path d="M170 190.6l1.5 .1zM170 190.6l1.5 .1h-1.5z"/>
<path d="M170.1 192.9h1.4zM170.1 192.9h1.4z"/>
<path d="M170.1 189.7h1.3zM170.1 189.7h1z"/>
<path d="M170 190.7l1.7 .1zM170 190.7l1.7 .1z"/>
<path d="M170.1 192.9l1.7 .1zM170.1 192.9l1.7 .1z"/>
<path d="M171.6 189h.4zM171.4 189h.6z"/>
<path d="M170.1 189.6h1.6zM170.1 189.6h1.6z"/>
<path d="M170.1 189.6h1.6zM170.1 189.6l1.3 .1z"/>
<path d="M170 190.8h1.8zM170 190.8h1.8z"/>
<path d="M171.7 193.6h.2zM171.8 193.6h.1z"/>
<path d="M170.1 190.8l2.1 .1zM170.1 190.8l2.1 .1h-2.1z"/>
<path d="M171.8 193h1.6zM172.1 193h1.3z"/>
<path d="M170.1 193h3.3zM170.1 193h3.3z"/>
<path d="M171.4 189h.7zM171.2 189h.9z"/>
<path d="M171.2 189l1.2 .1zM171.1 189.1h1.3z"/>
<path d="M171.5 193.6h.6zM171.5 193.6h.5z"/>
<path d="M170.1 190.9l2.4 .1zM170.1 190.9l2.4 .1z"/>
<path d="M171.1 189.1h1.4zM170.9 189.1h1.6z"/>
<path d="M171.2 193.5h1.2zM171.2 193.5l.9 .1z"/>
<path d="M171.1 193.5h1.4zM171.1 193.5h1.3z"/>
<path d="M170.9 189.1l1.8 .1zM170.8 189.2h1.9z"/>
<path d="M170.2 189.6h2.3zM170.2 189.6h1.5z"/>
<path d="M170.2 191h2.4zM170.2 191h2.4z"/>
<path d="M170.2 191l2.6 .1zM170.2 191l2.6 .1z"/>
<path d="M170.8 189.2h2zM170.6 189.2h2.2z"/>
<path d="M170.9 193.4h1.8zM170.9 193.4l1.6 .1z"/>
<path d="M172.7 190.2l.2 .1zM172.8 190.3h.1z"/>
<path d="M170.8 193.4h1.9zM170.8 193.4h1.9z"/>
<path d="M170.6 189.2l2.3 .1zM170.5 189.3h2.4z"/>
<path d="M170.3 191.1h2.6zM170.3 191.1h2.6z"/>
<path d="M170.3 191.1h2.6zM170.3 191.1h2.6z"/>
<path d="M170.5 189.3h2.5zM170.5 189.3h2.5z"/>
<path d="M170.4 191.1l2.8 .1zM170.4 191.1l2.8 .1z"/>
<path d="M170.6 193.3l2.1 .1 .3-.1zM170.6 193.3l2.1 .1z"/>
<path d="M170.5 189.3l2.5 .1zM170.4 189.4h2.6z"/>
<path d="M170.5 193.3h2.5zM170.5 193.3h2.5z"/>
<path d="M170.4 189.4l2.8 .1-.2-.1zM170.3 189.5l.1-.1 2.8 .1z"/>
<path d="M170.5 191.2l2.8 .1zM170.5 191.2l2.8 .1z"/>
<path d="M170.4 193.2h2.8zM170.4 193.2l2.6 .1z"/>
<path d="M170.3 189.5h2.9zM170.3 189.5h2.9z"/>
<path d="M170.2 189.5h3zM170.2 189.5l2.3 .1z"/>
<path d="M170.4 193.2h2.8zM170.4 193.2h2.8z"/>
<path d="M172.5 189.6h.8zM171.7 189.6h1.6z"/>
<path d="M170.7 191.3l2.6 .1zM170.7 191.3l2.6 .1z"/>
<path d="M171.7 189.6h1.6zM171.7 189.6h1.6z"/>
<path d="M171.9 189.6l1.4 .1zM171.9 189.6l1.4 .1z"/>
<path d="M172.2 189.7h1.2zM172.2 189.7h1.2z"/>
<path d="M170.8 191.4l2.7 .1-.2-.1zM170.8 191.4l2.7 .1zM171.2 191.5h2.3z"/>
<path d="M170.2 193l3 .2 .2-.2zM170.2 193l3 .2h-2.8z"/>
<path d="M172.3 189.7l1.1 .1zM172.3 189.7l1.1 .1z"/>
<path d="M172.5 189.8h.9zM172.5 189.8h.9z"/>
<path d="M172.5 189.8l1 .2-.1-.2zM172.5 189.8l1 .2h-.8z"/>
<path d="M170.1 193h3.3zM170.1 193h3.3z"/>
<path d="M172.2 192.9h1.3zM171.8 193h1.6z"/>
<path d="M171.2 191.5h2.3zM171.2 191.5h2.3z"/>
<path d="M172.7 190h.8zM172.7 190h.8z"/>
<path d="M172.7 190l.9 .2-.1-.2zM172.7 190l.9 .2h-.9z"/>
<path d="M171.4 191.5l2.2 .1zM171.4 191.5l2.2 .1z"/>
<path d="M172.5 192.9h1zM172.2 192.9h1.3z"/>
<path d="M171.6 191.6l2 .1zM171.6 191.6l2 .1z"/>
<path d="M171.9 191.7h1.8zM171.9 191.7h1.8z"/>
<path d="M172.6 192.8h1zM172.6 192.8h1z"/>
<path d="M172.6 192.8l.9 .1 .1-.1zM172.5 192.9l.1-.1 .9 .1z"/>
<path d="M172.2 191.7l1.5 .1zM172.2 191.7l1.5 .1z"/>
<path d="M172.4 191.8h1.3zM172.4 191.8h1.3z"/>
<path d="M172.5 191.8h1.2zM172.5 191.8h1.2z"/>
<path d="M172.5 191.8l1.2 .1v-.1zM172.5 191.8l1.2 .1h-.9z"/>
<path d="M172.8 192.5l.8 .3 .1-.3zM172.8 192.5l.8 .3h-1z"/>
<path d="M172.9 192.5h.8zM172.9 192.5h.8z"/>
<path d="M172.8 191.9l.9 .1zM172.8 191.9l.9 .1z"/>
<path d="M172.8 192l.9 .1zM172.8 192l.9 .1z"/>
<path d="M172.8 192.1l.9 .1v-.1zM172.8 192.1l.9 .1h-.8z"/>
<path d="M172.9 192.3l.8 .2v-.2zM172.9 192.3l.8 .2h-.8z"/>
<path d="M172.9 192.2h.8zM172.9 192.2l.8 .1z"/>
<path d="M174.7 187.5l.8 3.4v-3.4zM174.7 187.5l.8 3.4h-.8z"/>
<path d="M174.7 190.9h.8zM174.7 190.9h.8z"/>
<path d="M174.7 190.9l1.4 .3-.6-.3zM174.7 190.9l1.4 .3h-1.4z"/>
<path d="M174.7 191.7l.8 1.8v-1.8zM174.7 191.7l.8 1.8h-.8z"/>
<path d="M174.7 191.3l.8 .4 .6-.4zM174.7 191.3l.8 .4h-.8z"/>
<path d="M174.7 191.2h1.4zM174.7 191.2l1.4 .1z"/>
<path d="M175.7 190.7l1.1 .2-.1-.2zM175.5 190.9l.2-.2 1.1 .2z"/>
<path d="M175.5 190.9h1.3zM175.5 190.9h1.3z"/>
<path d="M175.5 190.9l1.5 .3-.2-.3zM175.5 190.9l1.5 .3h-.9z"/>
<path d="M176.1 191.2l.9 .1zM176.1 191.2l.9 .1z"/>
<path d="M176.1 191.3l2.6 2.2-1.7-2.2zM176.1 191.3l2.6 2.2h-1z"/>
<path d="M177.4 189.1l-.7 1.6 1.8-1.6zM175.7 190.7l1.7-1.6-.7 1.6z"/>
<path d="M179.7 191.9l.2 .4v-.4zM179.7 191.9l.2 .4h-.2z"/>
<path d="M179.7 192.3h1zM179.7 192.3h1z"/>
<path d="M179.7 192.5l.2 .6v-.6zM179.7 192.5l.2 .6h-.2z"/>
<path d="M180.3 192.5h.2zM180.3 192.5h.2z"/>
<path d="M179.7 191.8h.7zM179.7 191.8h.7z"/>
<path d="M179.7 191.9h.6zM179.7 191.9h.6z"/>
<path d="M179.7 192.5h.7zM179.7 192.5h.4z"/>
<path d="M179.7 191.8h.8zM179.7 191.8h.8z"/>
<path d="M180.1 192.5h.3zM180.1 192.5h.3z"/>
<path d="M180.2 192.5h.3zM180.2 192.5h.3z"/>
<path d="M179.7 192.5h.8zM179.7 192.5h.7z"/>
<path d="M180.3 192.5h.2zM180.3 192.5h.2zM180.3 192.5h.2zM180.3 192.5h.2z"/>
<path d="M180.3 192.5l.3 .1zM180.3 192.5l.3 .1z"/>
<path d="M179.7 191.8h.8zM179.7 191.8h.8z"/>
<path d="M179.7 191.8l.9 .1zM179.7 191.8l.9 .1z"/>
<path d="M180.3 192.6l.3 .1zM180.3 192.6l.3 .1z"/>
<path d="M179.7 192.4h.9zM179.7 192.4l.8 .1z"/>
<path d="M180.4 192.7h.2zM180.4 192.7h.2zM180.4 192.7h.2zM180.4 192.7h.2z"/>
<path d="M180.4 192.7l.3 .1zM180.4 192.7l.3 .1z"/>
<path d="M179.7 191.9h.9zM179.7 191.9h.6z"/>
<path d="M179.7 192.3h1zM179.7 192.3l.9 .1z"/>
<path d="M180.3 191.9h.4zM180.3 191.9h.4z"/>
<path d="M180.3 191.9h.4zM180.3 191.9h.4z"/>
<path d="M180.4 191.9l.3 .1zM180.4 191.9l.3 .1z"/>
<path d="M180.4 192.3h.3zM180.4 192.3h.3zM180.4 192.3h.3z"/>
<path d="M180.4 192.3h.3zM180.2 192.3h.5z"/>
<path d="M180.5 192.8l.4 .3-.2-.3zM180.5 192.8l.4 .3h-.3z"/>
<path d="M180.5 192h.2zM180.5 192h.2z"/>
<path d="M180.5 192h.2zM180.5 192h.2z"/>
<path d="M180.5 192l.2 .1zM180.5 192l.2 .1z"/>
<path d="M180.5 192.2h.2zM180.5 192.2h.2z"/>
<path d="M180.5 192.2h.2zM180.5 192.2h.2z"/>
<path d="M180.5 192.2h.2zM180.4 192.3h.3z"/>
<path d="M180.6 192.1h.1zM180.6 192.1h.1z"/>
<path d="M180.6 192.1h.1zM180.6 192.1l.1 .1z"/>
</g>
<g fill="none" stroke="#000" stroke-width=".25">
<path d="M5.8 11.3h267.6v193.6h-267.6zM7.4 12.9h264.4v190.4h-264.4zM64.4 39.9l-1.8 2.6M108.4 39.9l-1.7 2.6M44.3 43.6h58.9M44.3 42.8v13.5M81.8 42.8v17.6M96.1 42.8v17.6M103.2 42.8v13.5M106.4 59.5h13.5M115.5 55l2.5 1.8M119.1 59.5v22.5"/>
<path d="M99.3 77.9h20.6M99.3 63.6h20.6M42.4 97.3l1-1h14.6l1 1v4.7l-1 1h-14.6l-1-1zM106.4 82h13.5M115.5 85.8l2.5 1.8M152.2 138v21.1M182.9 138v21.1M199.4 138v21.1M271.8 138h-133.8v21.1h133.8h-133.8v44.2M138 145h133.8M138 152.1h133.8M271.8 159.6h-133.3v43.7"/>
<path d="M138.5 170.9h133.3M138.5 171.4h133.3M138.5 176.6h132.8M182.9 171.4v31.9M227.4 171.4v5.2M7.4 191.5h130.6v11.8h-130.6zM19.1 191.5h-11.7v3.5h11.7h-11.7v3h11.7M19.1 198h-11.7v5.3h11.7M30.8 191.5h-11.7v3.5h11.7h-11.7v3h11.7h-11.7M63 191.5h-32.2v3.5h32.2h-32.2v3h32.2M63 198h-32.2v5.3h32.2M63 198h57.4"/>
<path d="M79.4 191.5h-16.4v3.5h16.4h-16.4v3h16.4M102.9 191.5h-23.5v3.5h23.5h-23.5v3h23.5M120.4 191.5h17.6v3.5h-17.6zM120.4 191.5h-17.5v3.5h17.5M120.4 195h17.6v3h-17.6zM120.4 195h-17.5v3h17.5M120.4 198h17.6v5.3h-17.6zM138.5 181.8h132.8M142.8 187.5h.9l-.4 .6 1.1 2.9h-2.2l2.5 .7 .8 1.8h.9l-2.7-6a2.08 2.08 0 0 0-.7 1.5l-.8 2 2.5 .7h-2.8l-.7 1.8h-.9zM147 189.1h.9v3.1a.84 .84 0 0 0 .9 .7l-1.5 .1-.3-1.1zM147.3 193l2.9-.2a1.94 1.94 0 0 1-2.9 .2zM150.1 189.1h.8v4.4h-.7v-.7h-.8a1.27 1.27 0 0 0 .7-1.4z"/>
<path d="M152.3 188.1l.8-.5v1.5h.8v.6h-.8v2.9l.5 .2-1.2 .1-.1-3.2h-.6v-.6h.6zM152.4 192.9l1.5-.1 .1 .7-1.2-.1zM155 189.7a2.51 2.51 0 0 1 3.3-.1h-1.6a1.7 1.7 0 0 0-1.1 2.8l.3 .4 .8 .2h-1.6a2.6 2.6 0 0 1-.1-3.3zM156.7 189.6h1.6a2.34 2.34 0 0 1 .1 3.3 2.34 2.34 0 0 1-3.3 .1h1.6a1.74 1.74 0 0 0 1.2-2.6l-.5-.5zM160.1 189.6a1.89 1.89 0 0 1 2.8 0 2.17 2.17 0 0 0-2.1 .4 1.98 1.98 0 0 0 .6 2.9l.3 .1h-1.5a2.64 2.64 0 0 1-.1-3.4zM160.2 193l2.1-.2 .7 .1a1.85 1.85 0 0 1-2.8 .1zM162.9 187.5h.8v6h-.7v-.6l-.7-.1a2.02 2.02 0 0 0-.1-3.1l-.5-.1h1.2zM165.3 189.7a2.41 2.41 0 0 1 3.2-.1 3.2 3.2 0 0 0-2.4 .3l-.3 .3-.2 .7 3.5 .1v.5h-3.5a1.45 1.45 0 0 0 1.4 1.5h-1.7a2.57 2.57 0 0 1 0-3.3zM165.3 193l2.1-.1 .6-.4 .3-.4 .8 .1a2.34 2.34 0 0 1-3.8 .8zM165.6 190.9h2.7l-.2-.6-.2-.4-.9-.3h1.5l.4 .5 .2 .9zM169.8 192.2l.8-.1 .2 .5 .4 .3 2.2 .1a2.38 2.38 0 0 1-3.5-.5zM170.3 189.5a2.54 2.54 0 0 1 2.9 0l-1.8 .2a.58 .58 0 0 0-.6 .8l.7 .2a3.1 3.1 0 0 1 2.2 1.1v.7l-.3 .5h-1.6a.79 .79 0 0 0 .8-.2 .79 .79 0 0 0 .2-.9l-.6-.2a3.2 3.2 0 0 1-2.2-.9l-.1-.3a.99 .99 0 0 1 .4-1z"/>
<path d="M171.7 189.6l1.5-.1 .4 .7-.8 .1-.3-.5zM174.7 187.5h.8v3.4l.6 .3-.6 .5v1.8h-.8zM175.5 190.9l1.9-1.8h1.1l-1.8 1.6 2 2.8h-1l-1.6-2.3zM179.7 191.8l.9 .1h-.7v.4h.8l-.8 .2v.6h-.2zM180.1 192.5h.3l.5 .6h-.3l-.3-.6zM180.3 191.9h.3l.1 .4h-.8h.5a.22 .22 0 0 0 .2-.2 .22 .22 0 0 0-.3-.2zM182.9 198h44.5M182.9 187.2h44.5M182.9 192.6h44.5M227.4 181.8v21.5M227.8 181.8v21.5M227.8 192.5h44"/>
<path d="M249.8 192.5v10.8M260.9 193.1l4.3 8.6h-8.6z"/>
<circle cx="180.3" cy="192.4" r=".92"/>
</g>
<g fill="#fff" stroke="#fff" stroke-width=".2">
<path d="M32.7 97.7l3.1 3.8h-3.1zM32.7 97.7l3.1 3.8v-3.8z"/>
<path d="M35.2 96.9l6.5 5.4h-6.5zM35.2 96.9l6.5 5.4v-5.4z"/>
<path d="M43.1 97l15.2 5.3h-15.2zM43.1 97l15.2 5.3v-5.3z"/>
<path d="M59.5 97.6l2 4.1h-2zM59.5 97.6l2 4.1v-4.1z"/>
<path d="M60.9 97.7l51.6 3.8h-51.6zM60.9 97.7l51.6 3.8v-3.8z"/>
<path d="M118.6 82.5v7.3h-3.7zM114.9 82.5v7.3l3.7-7.3z"/>
<path d="M118.6 68.6v4.2h-3.7zM114.9 68.6v4.2l3.7-4.2z"/>
<path d="M118.6 51.6v7.4h-3.7zM114.9 51.6v7.4l3.7-7.4z"/>
<path d="M58.4 39.3l9.4 3.8h-9.4zM58.4 39.3l9.4 3.8v-3.8z"/>
<path d="M86.8 39.3l4.3 3.8h-4.3zM86.8 39.3l4.3 3.8v-3.8z"/>
<path d="M103.7 39.3l8.1 3.8h-8.1zM103.7 39.3l8.1 3.8v-3.8z"/>
</g>
<g font-size="6.7">
<text x="37.3" y="102">-</text>
<text x="242.4" y="191">1056</text>
<text x="259.1" y="200.8">0</text>
</g>
<text font-size="6.6" x="42.7" y="102">1056</text>
<g font-size="4.5">
<text x="32.9" y="101.2">4</text>
<text x="60.8" y="101.2">PL 10x4-3/4&quot;x314.3 - A36</text>
</g>
<g font-size="4.4">
<text x="58.4" y="42.8">7</text>
<text x="66.1" y="42.8">&quot;</text>
<text x="86.9" y="42.8">3&quot;</text>
<text x="103.6" y="42.8">1</text>
<text x="110.2" y="42.8">&quot;</text>
<text x="118.3" y="53.3" transform="rotate(-90 118.3 53.3)">&quot;</text>
<text x="118.3" y="72.7" transform="rotate(-90 118.3 72.7)">3&quot;</text>
<text x="118.3" y="84.1" transform="rotate(-90 118.3 84.1)">&quot;</text>
<text x="139.9" y="142.7">REV.</text>
<text x="162.8" y="142.7">Date</text>
<text x="188.1" y="142.7">BY</text>
<text x="223.4" y="142.7">Description</text>
</g>
<g font-size="3.9">
<text x="228.8" y="175.1">Client :</text>
<text x="228.6" y="185.2">Drawing No. :</text>
</g>
<g font-size="3.3">
<text x="139.8" y="163.8">Project :</text>
<text x="139.8" y="168.6">Project No. :</text>
<text x="139.8" y="175.2">Detailer :</text>
<text x="183.8" y="175">Checker:</text>
<text x="139.9" y="180.4">Status :</text>
<text x="183.6" y="185.4">Holes :</text>
<text x="183.8" y="180.2">Comment:</text>
<text x="199.9" y="185.4">13/16&quot;Ø u/n</text>
<text x="183.9" y="190.9">Weld :</text>
<text x="199.9" y="190.9">E70XXELECT</text>
<text x="183.8" y="196.6">Coating :</text>
<text x="199.9" y="196.8">None</text>
<text x="233.3" y="197.8">Phase :</text>
<text x="183.6" y="201.6">Date :</text>
<text x="199.9" y="201.6">2025-03-01</text>
</g>
<g font-size="2.6">
<text x="10.1" y="197.4">1056</text>
<text x="10.2" y="194.2">Mark</text>
<text x="20" y="194.2">Quantity</text>
<text x="24.2" y="197.4">4</text>
<text x="31.6" y="197.4">PL 10x4-3/4&quot;x314.3</text>
<text x="32.5" y="194.2">Description</text>
<text x="67" y="194.2">Length</text>
<text x="68.7" y="197.4">1'-0 3/8&quot;</text>
<text x="87.4" y="194.2">Grade</text>
<text x="88.8" y="197.4">A36</text>
<text x="104.9" y="194.2">Part weight</text>
<text x="109" y="197.4">6.53</text>
<text x="122.1" y="194.2">Total weight</text>
<text x="125.9" y="197.4">26.11</text>
<text x="24.2" y="201.6">4</text>
<text x="125.9" y="201.6">26.11</text>
</g>
<g font-size="2.2">
<text x="61.8" y="41.2">7</text>
<text x="106.1" y="41.2">1</text>
<text x="64" y="42.8">8</text>
<text x="108.1" y="42.8">2</text>
<text x="116.7" y="57.6" transform="rotate(-90 116.7 57.6)">7</text>
<text x="118.3" y="55.4" transform="rotate(-90 118.3 55.4)">8</text>
<text x="116.7" y="88.4" transform="rotate(-90 116.7 88.4)">7</text>
<text x="118.3" y="86.2" transform="rotate(-90 118.3 86.2)">8</text>
</g>
</svg>
